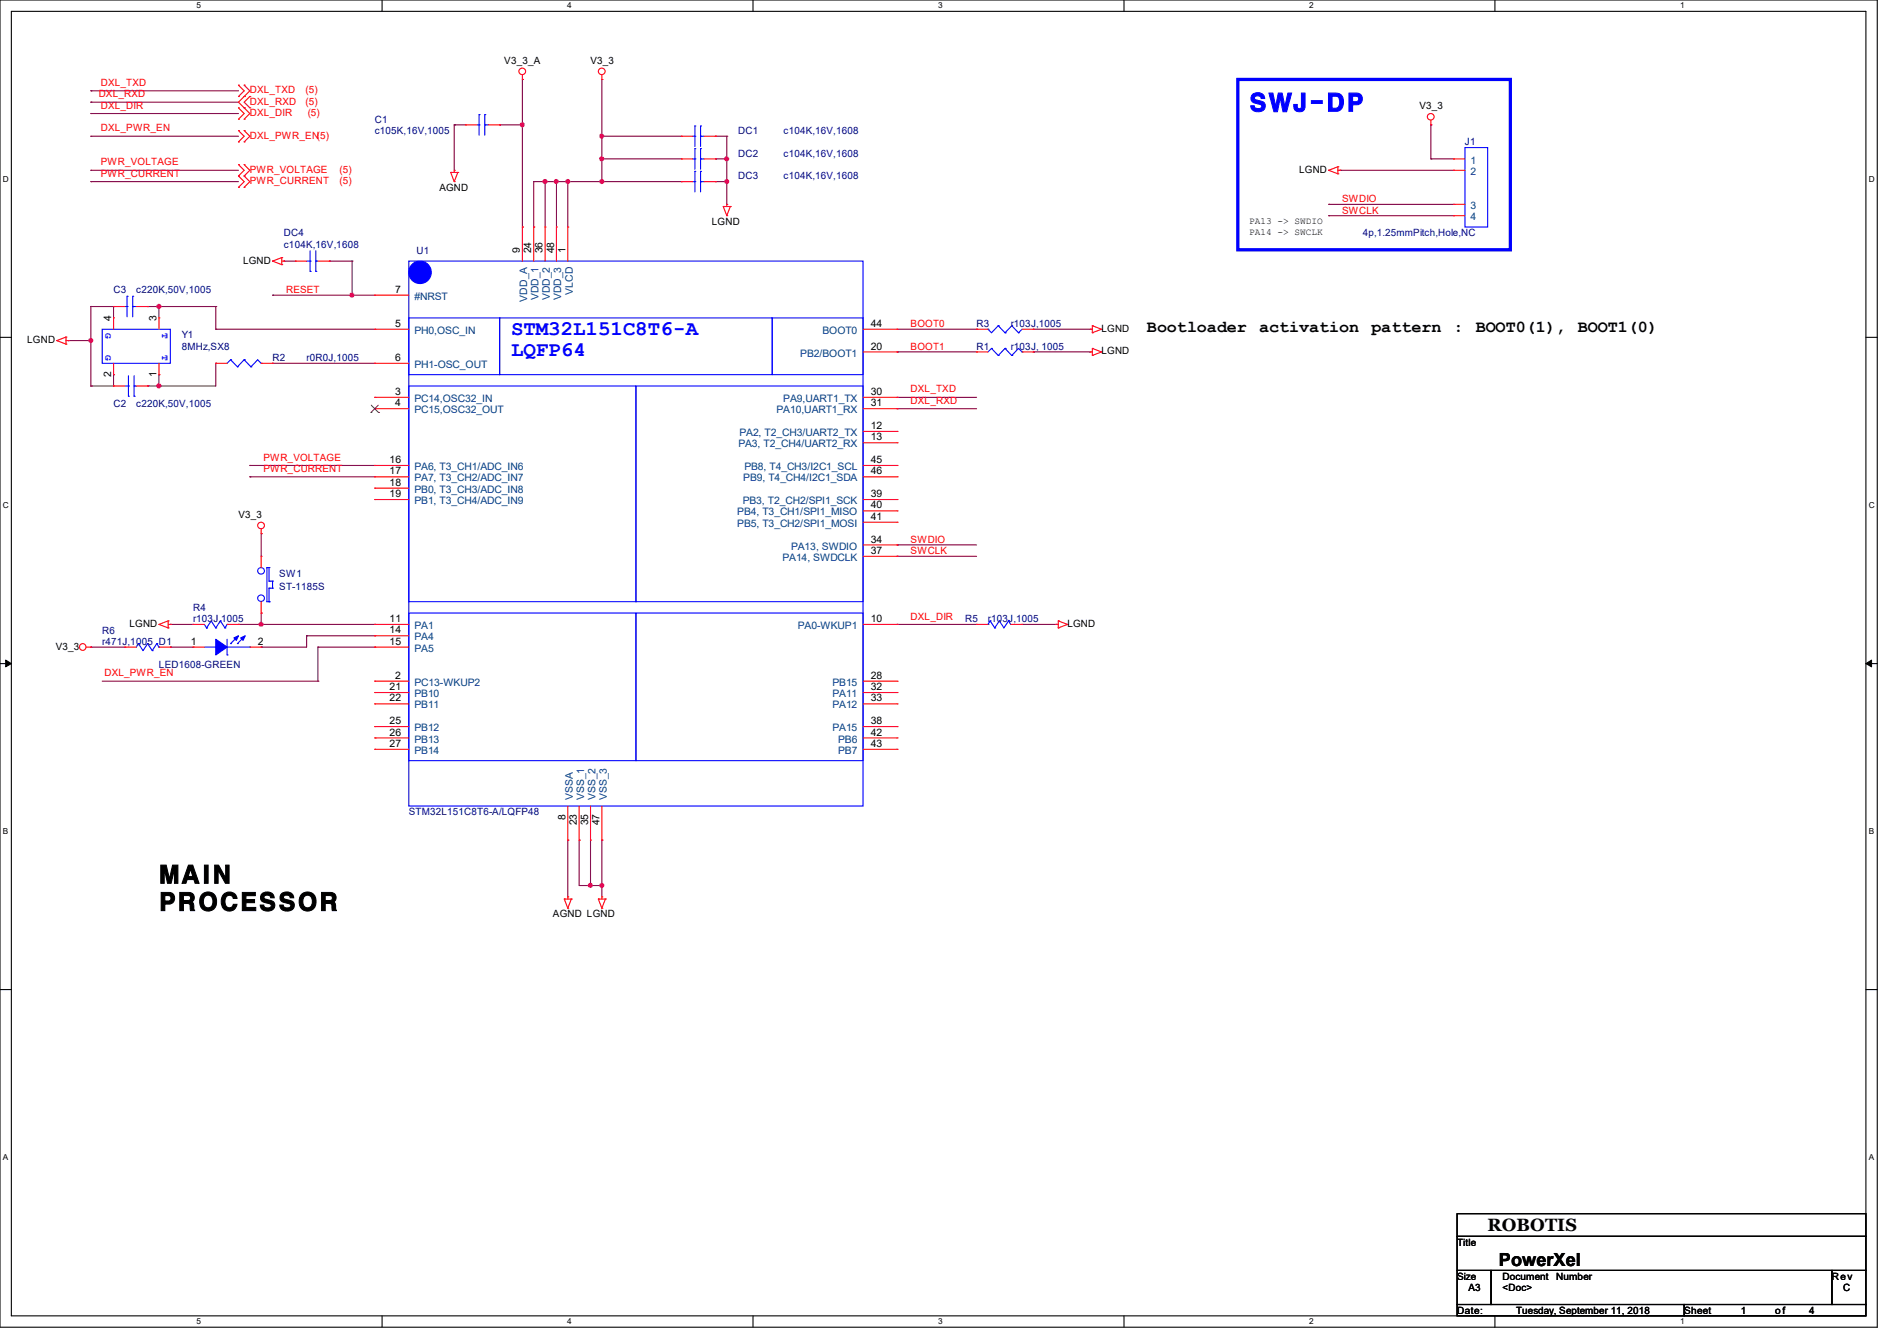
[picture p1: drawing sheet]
<svg xmlns="http://www.w3.org/2000/svg" width="297mm" height="210mm" viewBox="0 0 297 210" stroke-linecap="round" stroke-linejoin="round" font-family="sans-serif">
<path d="M0 0h293.9v207.9h-293.9zM1.8 1.8h290.3v204.3h-290.3z" fill="none" stroke="#000" stroke-width=".17"/>
<g fill="#fff">
<path d="M30.8 .2h.7v1.4h-.7z"/>
<path d="M30.8 206.2h.7v1.4h-.7z"/>
</g>
<path d="M59.8 0v1.8M59.8 206.1v1.8" fill="none" stroke="#000" stroke-width=".17"/>
<g fill="#fff">
<path d="M88.8 .2h.7v1.4h-.7z"/>
<path d="M88.8 206.2h.7v1.4h-.7z"/>
</g>
<path d="M117.9 0v1.8M117.9 206.1v1.8" fill="none" stroke="#000" stroke-width=".17"/>
<g fill="#fff">
<path d="M146.9 .2h.7v1.4h-.7z"/>
<path d="M146.9 206.2h.7v1.4h-.7z"/>
</g>
<path d="M176 0v1.8M176 206.1v1.8" fill="none" stroke="#000" stroke-width=".17"/>
<g fill="#fff">
<path d="M205 .2h.7v1.4h-.7z"/>
<path d="M205 206.2h.7v1.4h-.7z"/>
</g>
<path d="M234.1 0v1.8M234.1 206.1v1.8" fill="none" stroke="#000" stroke-width=".17"/>
<g fill="#fff">
<path d="M263.1 .2h.6v1.4h-.6z"/>
<path d="M263.1 206.2h.6v1.4h-.6z"/>
<path d="M.5 27.3h.9v1.4h-.9z"/>
<path d="M292.6 27.3h.9v1.4h-.9z"/>
<path d="M.5 78.4h.9v1.4h-.9z"/>
<path d="M292.6 78.4h.9v1.4h-.9z"/>
</g>
<path d="M0 52.8h1.8M292.1 52.8h1.8" fill="none" stroke="#000" stroke-width=".17"/>
<g fill="#fff">
<path d="M.5 129.5h.8v1.4h-.8z"/>
<path d="M292.6 129.5h.8v1.4h-.8z"/>
</g>
<path d="M0 103.9h1.8M292.1 103.9h1.8" fill="none" stroke="#000" stroke-width=".17"/>
<path d="M.9 103.4l.9 .5-.9 .5zM292.1 103.9l.9-.5v1z" fill="#000" stroke="#000" stroke-width=".16"/>
<g fill="#fff">
<path d="M.5 180.5h.8v1.4h-.8z"/>
<path d="M292.6 180.5h.8v1.4h-.8z"/>
</g>
<path d="M0 155h1.8M292.1 155h1.8M228.1 190.1h64v3.5h-64zM228.1 193.6h64v5.4h-64zM228.1 199h5.4v5.3h-5.4zM233.5 199h53.3v5.3h-53.3zM286.8 199h5.3v5.3h-5.3zM228.1 204.3h35.6v1.8h-35.6zM263.7 204.3h28.4v1.8h-28.4z" fill="none" stroke="#000" stroke-width=".17"/>
<path d="M193.8 12.4h42.7v26.7h-42.7z" fill="none" stroke="#00f" stroke-width=".51"/>
<g fill="none" stroke="#800040" stroke-width=".17">
<path d="M14.2 14.2h.1M14.2 16h.1M14.2 17.8h.1M14.2 14.2h23.1M14.2 16h23.1M14.2 17.8h23.1M71.1 19.6h.1M71.1 19.6h1.8M71.1 19.6v7.1M78.2 19.6h.1M78.2 19.6h3.6M81.8 12.4h.1"/>
<path d="M81.8 12.4v23.2M94.2 12.4h.1M94.2 12.4v16M224 19.6h.1M224 19.6v5.3M14.2 21.3h.1M14.2 26.7h.1M14.2 28.4h.1M14.2 21.3h23.1M14.2 28.4h23.1M14.2 26.7h23.1M81.8 35.6h.1"/>
<path d="M83.6 35.6h.1M83.6 28.4h.1M83.6 28.4v7.2M83.6 28.4h23.1M85.3 28.4h.1M85.3 28.4v7.2M87.1 28.4h.1M87.1 28.4v7.2M88.9 28.4h.1M88.9 28.4v7.2M94.2 21.3h.1M94.2 24.9h.1"/>
<path d="M94.2 28.4h.1M94.2 21.3h12.5M94.2 24.9h12.5M106.7 28.4h.1M112 21.3h.1M112 24.9h.1M112 28.4h.1M112 21.3h1.8M112 24.9h1.8M112 28.4h1.8M113.8 21.3h.1M113.8 24.9h.1"/>
<path d="M113.8 28.4h.1M113.8 21.3v10.7M208 32h.1M208 33.8h.1M208 32h19.6M208 33.8h19.6M209.8 26.7h.1M209.8 26.7h17.8M224 24.9h.1M224 24.9h3.6M10.7 53.3h.1M10.7 53.3h3.5"/>
<path d="M14.2 48h.1M14.2 53.3h.1M14.2 48v12.5M14.2 48h3.6M17.8 48h.1M17.8 58.7h.1M17.8 48v1.8M17.8 58.7v1.8h-3.6M23.1 48h.1M23.1 48h10.7M24.9 48h.1M24.9 58.7h.1"/>
<path d="M24.9 48v1.8M24.9 58.7v1.8M33.8 48h.1M33.8 51.6h.1M33.8 56.9h.1M33.8 48v3.6M33.8 56.9v3.6h-10.7M33.8 51.6h24.9M42.7 46.2h.1M42.7 56.9h.1M42.7 46.2h16M42.7 56.9h16"/>
<path d="M44.4 40.9h.1M44.4 40.9h1.8M51.6 40.9h.1M51.6 40.9h3.5M55.1 40.9h.1M55.1 46.2h.1M55.1 40.9v5.3M140.5 55.1h.1M140.5 51.6h12.4M140.5 55.1h12.4M152.9 51.6h.1M161.8 51.6h.1"/>
<path d="M161.8 55.1h.1M161.8 51.6h8.9M161.8 55.1h8.9M14.2 60.5h.1M23.1 60.5h.1M24.9 60.5h.1M39.1 72.9h.1M39.1 74.7h.1M39.1 72.9h19.6M39.1 74.7h19.6M140.5 62.2h.1M140.5 64h.1"/>
<path d="M140.5 62.2h12.4M140.5 64h12.4M26.7 97.8h.1M26.7 97.8h3.5M37.3 97.8h.1M37.3 97.8h21.4M40.9 83.6h.1M40.9 96h.1M40.9 83.6v3.5M40.9 96v1.8M48 99.6h.1M48 99.6h10.7"/>
<path d="M48 99.6v1.7h-7.1M58.7 97.8h.1M58.7 99.6h.1M140.5 85.3h.1M140.5 87.1h.1M140.5 97.8h.1M140.5 85.3h12.4M140.5 87.1h12.4M140.5 97.8h12.4M160 97.8h5.4M165.4 97.8h.1M14.2 101.3h.1"/>
<path d="M14.2 101.3h5.4M16 106.7h33.8M26.7 101.3h.1M26.7 101.3h3.5M40.9 101.3h.1M49.8 106.7h.1M49.8 101.3h.1M49.8 101.3h8.9M49.8 101.3v5.4M58.7 101.3h.1M88.9 131.6h.1M88.9 131.6v8.9"/>
<path d="M90.7 131.6h.1M90.7 131.6v7.1h3.5M92.5 138.7h.1M92.5 131.6v7.1M94.2 131.6h.1M94.2 138.7h.1M94.2 131.6v8.9"/>
</g>
<g fill="#f0f" stroke="#f0f" stroke-width=".17">
<circle cx="94.2" cy="21.3" r=".32"/>
<circle cx="81.8" cy="19.5" r=".32"/>
<circle cx="94.2" cy="28.4" r=".32"/>
<circle cx="94.2" cy="24.9" r=".32"/>
<circle cx="113.8" cy="28.4" r=".32"/>
<circle cx="113.8" cy="24.9" r=".32"/>
<circle cx="85.3" cy="28.4" r=".32"/>
<circle cx="87.1" cy="28.4" r=".32"/>
<circle cx="88.9" cy="28.4" r=".32"/>
<circle cx="55.1" cy="46.2" r=".32"/>
<circle cx="24.9" cy="48" r=".32"/>
<circle cx="14.2" cy="53.3" r=".32"/>
<circle cx="24.9" cy="60.4" r=".32"/>
<circle cx="40.9" cy="97.8" r=".32"/>
<circle cx="92.4" cy="138.7" r=".32"/>
<circle cx="94.2" cy="138.7" r=".32"/>
</g>
<g fill="none" stroke="#f00" stroke-width=".17">
<path d="M37.3 15.1h.1M37.3 13.3h.1M37.3 18.7h.1M37.3 16.9h.1M37.3 13.3l.9 .9-.9 .9M37.3 16.9l.9 .9-.9 .9M38.2 15.1h.1M38.2 13.3h.1M38.2 16.9h.1M38.2 18.7h.1M38.2 13.3l.9 .9-1.8 1.8 1.8 1.8-.9 .9M39.1 15.1h.1"/>
<path d="M39.1 16.9h.1M39.1 15.1l-.9 .9 .9 .9M72.9 19.6h.1M72.9 19.6h1.8M76.5 19.6h1.7M78.2 19.6h.1M81.8 12.4h.1M81.8 11.7v.7M94.2 12.4h.1M94.2 11.7v.7M224 19.6h.1M224 18.8v.8"/>
<path d="M37.3 22.2h.1M37.3 20.4h.1M37.3 27.6h.1M37.3 25.8h.1M37.3 29.3h.1M37.3 20.4l.9 .9-.9 .9M37.3 25.8l.9 .9-.9 .9M37.3 27.6l.9 .8-.9 .9M38.2 22.2h.1M38.2 20.4h.1M38.2 27.6h.1M38.2 25.8h.1"/>
<path d="M38.2 29.3h.1M38.2 20.4l.9 .9-.9 .9M38.2 25.8l.9 .9-.9 .9M38.2 27.6l.9 .8-.9 .9M70.6 27h.1M70.6 27h1.1M70.6 27l.5 1.4M71.1 26.7h.1M71.1 28.4h.1M71.1 26.7v.3M71.7 27h.1M71.7 27l-.6 1.4"/>
<path d="M81.8 35.6h.1M81.8 35.6v5.3M83.6 35.6h.1M83.6 35.6v5.3M85.3 35.6h.1M85.3 35.6v5.3M87.1 35.6h.1M87.1 35.6v5.3M88.9 35.6h.1M88.9 35.6v5.3M106.7 21.3h.1M106.7 24.9h.1"/>
<path d="M106.7 28.4h.1M106.7 21.3h1.8M106.7 24.9h1.8M106.7 28.4h1.8M110.2 21.3h1.8M110.2 24.9h1.8M110.2 28.4h1.8M112 21.3h.1M112 24.9h.1M112 28.4h.1M113.2 32.3h.1M113.2 32.3h1.1"/>
<path d="M113.2 32.3l.6 1.5M113.8 32h.1M113.8 33.8h.1M113.8 32v.3M114.3 32.3h.1M114.3 32.3l-.5 1.5M208 26.7h.1M208 26.7l1.5 .5M209.5 27.2h.1M209.5 26.1h.1M209.5 26.1v1.1M209.5 26.7h.3"/>
<path d="M209.5 26.1l-1.5 .6M209.8 26.7h.1M227.6 24.9h.1M227.6 26.7h.1M227.6 32h.1M227.6 33.8h.1M227.6 26.7h1.8M227.6 24.9h1.8M227.6 32h1.8M227.6 33.8h1.8M8.9 53.3h.1M8.9 53.3l1.4 .6"/>
<path d="M10.3 53.9h.1M10.3 52.8h.1M10.3 52.8v1.1M10.3 53.3h.4M10.3 52.8l-1.4 .5M10.7 53.3h.1M17.8 58.7h.1M17.8 49.8h.1M17.8 48h.1M17.8 49.8v1.8M17.8 56.9v1.8M17.8 48h1.8"/>
<path d="M21.3 48h1.8M23.1 48h.1M24.9 49.8h.1M24.9 58.7h.1M24.9 49.8v1.8M24.9 56.9v1.8M33.8 56.9h.1M33.8 56.9h1.8M40.9 56.9h1.8M42.7 40.9h.1M42.7 56.9h.1M42.7 40.9l1.4 .5"/>
<path d="M44.1 41.4h.1M44.1 40.3h.1M44.1 40.3v1.1M44.1 40.9h.3M44.1 40.3l-1.4 .6M44.4 40.9h.1M46.2 40.9h.1M46.2 40.9h1.8M49.8 40.9h1.8M51.6 40.9h.1M58.7 51.6h.1M58.7 56.9h.1"/>
<path d="M58.7 46.2h.1M58.7 51.6h5.3M58.7 56.9h5.3M58.7 46.2h5.3M135.1 51.6h5.4M135.1 55.1h5.4M140.5 55.1h.1M140.5 51.6h.1M152.9 51.6h.1M152.9 55.1h.1M152.9 51.6h1.8M152.9 55.1h1.8"/>
<path d="M160 51.6h1.8M160 55.1h1.8M161.8 51.6h.1M161.8 55.1h.1M170.7 51.6h.1M170.7 55.1h.1M170.7 51.6h.3M170.7 55.1h.3M171 51h.1M171 52.1h.1M171 54.6h.1M171 55.7h.1"/>
<path d="M171 51v1.1M171 54.6v1.1M171 51l1.5 .6M171 54.6l1.5 .5M172.5 51.6h.1M172.5 55.1h.1M172.5 51.6l-1.5 .5M172.5 55.1l-1.5 .6M17.8 60.5h.1M17.8 60.5h1.8M21.3 60.5h1.8M23.1 60.5h.1"/>
<path d="M58.7 62.2h.1M58.7 64h.1M58.7 72.9h.1M58.7 74.7h.1M58.7 76.5h.1M58.7 78.2h.1M58.7 62.2h5.3M58.7 64h5.3M58.7 72.9h5.3M58.7 74.7h5.3M58.7 76.5h5.3M58.7 78.2h5.3"/>
<path d="M135.1 62.2h5.4M135.1 64h5.4M135.1 67.6h5.4M135.1 69.3h5.4M135.1 72.9h5.4M135.1 74.7h5.4M135.1 78.2h5.4M140.5 67.6h.1M140.5 69.3h.1M140.5 64h.1M140.5 62.2h.1M140.5 72.9h.1"/>
<path d="M140.5 74.7h.1M140.5 78.2h.1M24.9 97.8h.1M24.9 97.8l1.4 .5M26.3 98.3h.1M26.3 97.2h.1M26.3 97.2v1.1M26.3 97.8h.4M26.3 97.2l-1.4 .6M26.7 97.8h.1M30.2 97.8h.1M30.2 97.8h1.8"/>
<path d="M35.6 97.8h1.7M37.3 97.8h.1M40.9 83.6h.1M40.9 96h.1M40.9 87.1h.1M40.9 82.8v.8M40.9 87.1v1.8M40.9 94.2v1.8M58.7 97.8h.1M58.7 99.6h.1M58.7 97.8h5.3M58.7 99.6h5.3"/>
<path d="M135.1 97.8h5.4M135.1 80h5.4M135.1 81.8h5.4M135.1 85.3h5.4M135.1 87.1h5.4M140.5 97.8h.1M140.5 80h.1M140.5 81.8h.1M140.5 85.3h.1M140.5 87.1h.1M152.9 97.8h.1M152.9 97.8h1.8"/>
<path d="M158.2 97.8h1.8M160 97.8h.1M165.4 97.8h.1M165.4 97.8h.3M165.7 97.2h.1M165.7 98.3h.1M165.7 97.2v1.1M165.7 97.2l1.4 .6M167.1 97.8h.1M167.1 97.8l-1.4 .5M13.5 101.3h.7M14.2 101.3h.1"/>
<path d="M19.6 101.3h.1M19.6 101.3h1.7M24.9 101.3h1.8M26.7 101.3h.1M30.2 101.3h.1M30.2 101.3h1.8M39.1 101.3h1.8M40.9 101.3h.1M58.7 106.7h.1M58.7 101.3h.1M58.7 108.5h.1M58.7 110.2h.1"/>
<path d="M58.7 113.8h.1M58.7 115.6h.1M58.7 117.3h.1M58.7 101.3h5.3M58.7 106.7h5.3M58.7 108.5h5.3M58.7 110.2h5.3M58.7 113.8h5.3M58.7 115.6h5.3M58.7 117.3h5.3M135.1 106.7h5.4M135.1 108.5h5.4"/>
<path d="M135.1 110.2h5.4M135.1 113.8h5.4M135.1 115.6h5.4M135.1 117.3h5.4M140.5 106.7h.1M140.5 108.5h.1M140.5 110.2h.1M140.5 113.8h.1M140.5 115.6h.1M140.5 117.3h.1M88.9 131.6h.1M88.9 126.2v5.4"/>
<path d="M90.7 131.6h.1M90.7 126.2v5.4M92.5 131.6h.1M92.5 126.2v5.4M94.2 131.6h.1M94.2 126.2v5.4M88.3 140.8h.1M88.3 140.8h1.2M88.3 140.8l.6 1.4M88.9 140.5h.1M88.9 142.2h.1M88.9 140.5v.3"/>
<path d="M89.5 140.8h.1M89.5 140.8l-.6 1.4M93.7 140.8h.1M93.7 140.8h1.1M93.7 140.8l.5 1.4M94.2 140.5h.1M94.2 142.2h.1M94.2 140.5v.3M94.8 140.8h.1M94.8 140.8l-.6 1.4"/>
<circle cx="81.8" cy="11.2" r=".52"/>
<circle cx="94.2" cy="11.2" r=".52"/>
<circle cx="224" cy="18.3" r=".52"/>
<circle cx="40.9" cy="82.3" r=".52"/>
<circle cx="12.9" cy="101.3" r=".52"/>
</g>
<g fill="none" stroke="#00f" stroke-width=".17">
<path d="M74.7 19.6h.3M75 19.6h.1M75 17.9h.1M75 17.9v3.3M75.9 17.9h.1M75.9 19.6h.1M75.9 19.6h.6M75.9 17.9v3.3M108.8 19.7h.1M108.8 19.7v3.2M109.7 19.7h.1M109.7 19.7v3.2"/>
<path d="M48.6 39.3v3.2M49.4 39.3v3.2M108.5 21.3h.3M108.5 24.9h.3M108.5 28.4h.3M108.8 21.3h.1M108.8 24.9h.1M108.8 23.3h.1M108.8 28.4h.1M108.8 26.8h.1M108.8 23.3v3.2M108.8 26.8v3.3"/>
<path d="M109.7 21.3h.1M109.7 23.3h.1M109.7 24.9h.1M109.7 26.8h.1M109.7 28.4h.1M109.7 21.3h.5M109.7 23.3v3.2M109.7 26.8v3.3M109.7 24.9h.5M109.7 28.4h.5M229.4 23.1h3.5v12.5h-3.5zM16 51.6h10.7v5.3h-10.7z"/>
<path d="M19.6 48h.3M19.9 48h.1M19.9 46.4h.1M19.9 46.4v3.2M20.1 58.8v3.3M20.8 46.4h.1M20.8 48h.1M20.8 48h.5M20.8 46.4v3.2M21 58.8v3.3M36.1 56.3h.1M36.1 56.3l-.5 .6"/>
<path d="M36.1 56.3l1.1 1.1M37.2 57.4h.1M38.2 56.3h.1M38.2 56.3l-1 1.1M38.2 56.3l1.1 1.1M39.3 57.4h.1M40.9 56.9h.1M40.9 56.9l-.6-.6-1 1.1M48 40.9h.6M48.6 42.5h.1M48.6 40.9h.1M49.4 40.9h.1"/>
<path d="M49.4 42.5h.1M49.4 40.9h.4M64 40.9h71.1v85.3h-71.1zM64 49.8h14.2v8.9h-14.2zM78.2 49.8h42.7v8.9h-42.7zM120.9 49.8h14.2v8.9h-14.2zM154.7 51.6h.1M155.2 54.6h.1M155.2 54.6l-.5 .5M155.2 54.6l1.1 1.1M156.3 51h.1M156.3 55.7h.1"/>
<path d="M156.3 51l-1.1 1.1-.5-.5M156.3 51l1.1 1.1M157.4 52.1h.1M157.4 54.6h.1M157.4 54.6l-1.1 1.1M157.4 54.6l1 1.1M158.4 51h.1M158.4 55.7h.1M158.4 51l1.1 1.1M158.4 51l-1 1.1M159.5 52.1h.1M160 55.1h.1"/>
<path d="M160 51.6l-.5 .5M160 55.1l-.5-.5-1.1 1.1M19.6 60.5h.5M20.1 62.1h.1M20.1 60.5h.1M21 60.5h.1M21 62.1h.1M21 60.5h.3M64 60.5h35.6v33.7h-35.6zM99.6 60.5h35.5v33.7h-35.5zM32 97.8l.3 .5M32.3 98.3h.1"/>
<path d="M32.3 98.3l.8-1.1 .7 1.1M33.8 98.3h.1M34.5 97.2h.1M34.5 97.2l-.7 1.1M34.5 97.2l.7 1.1M35.2 98.3h.1M35.6 97.8h.1M35.6 97.8l-.4 .5M37.2 99.7l-1.1 1.1M38.2 99.7l-1 1.1M41.8 88.9h.1M41.8 88.9v5.3h.3"/>
<path d="M41.8 88.9h.3M42.1 88.9h.1M42.1 91h.1M42.1 92.1h.1M42.1 94.2h.1M42.1 88.9v2.1M42.1 92.1v2.1M42.1 91h.6M42.1 92.1h.6M42.7 91h.1M42.7 92.1h.1M42.7 91v1.1"/>
<path d="M64 96h35.6v23.1h-35.6zM99.6 96h35.5v23.1h-35.5zM154.7 97.8h.1M155 97.2h.1M155 97.2l.7 1.1M155 97.2l-.3 .6M155.7 98.3h.1M156.5 97.2h.1M156.5 97.2l.7 1.1 .7-1.1M156.5 97.2l-.8 1.1M157.9 97.2h.1M157.9 97.2l.3 .6"/>
<path d="M21.7 100.8h.1M21.7 100.8l-.4 .5M21.7 100.8l.7 1.1 .7-1.1M23.1 100.8h.1M23.1 100.8l.7 1.1M23.8 101.9h.1M24.6 100.8h.1M24.6 100.8l-.8 1.1M24.6 100.8l.3 .5M24.9 101.3h.1M32 101.3h1.8M33.8 101.3h.1"/>
<path d="M35.6 102.6h.1M35.6 100.1v2.5M35.6 101.3h3.5M36.1 100.8h.1M37.2 100.8h.1M39.1 101.3h.1"/>
<circle cx="40.9" cy="89.4" r=".52"/>
<circle cx="40.9" cy="93.7" r=".52"/>
</g>
<g fill="#00f" stroke="#00f" stroke-width=".17">
<path d="M33.8 100.1l1.8 1.2-1.8 1.3z" fill-rule="evenodd"/>
<path d="M37.7 99.9l.7-.3-.3 .7z" fill-rule="evenodd"/>
<path d="M36.6 99.9l.7-.3-.3 .7z" fill-rule="evenodd"/>
<circle cx="65.8" cy="42.7" r="1.76"/>
</g>
<path d="M58.1 64.6h.1M58.1 63.5l1.2 1.1M59.2 63.5l-1.1 1.1M59.3 64.6h.1" fill="none" stroke="#804000" stroke-width=".16"/>
<text font-size="3.7" fill="#00f" x="195.6" y="17.4">SWJ-DP</text>
<g font-size="3.7">
<text x="24.9" y="138.3">MAIN</text>
<text x="24.9" y="142.6">PROCESSOR</text>
</g>
<g font-size="3.3" fill="#00f">
<text x="80" y="52.5">STM32L151C8T6-A</text>
<text x="80" y="55.8">LQFP64</text>
</g>
<g font-size="2.8">
<text x="232.9" y="192.8">ROBOTIS</text>
<text x="234.7" y="198.2">PowerXel</text>
</g>
<g font-size="2.6">
<text x="179.6" y="51.9">Bootloader</text>
<text x="197.1" y="51.9">activation</text>
<text x="214.7" y="51.9">pattern</text>
<text x="227.6" y="51.9">:</text>
<text x="231.1" y="51.9">BOOT0(1),</text>
<text x="247.1" y="51.9">BOOT1(0)</text>
</g>
<g font-size="1.6">
<text x="79" y="10">V3_3_A</text>
<text x="92.5" y="10">V3_3</text>
<text x="222.2" y="17.1">V3_3</text>
<text x="68.8" y="29.9">AGND</text>
<text x="203.4" y="27.1">LGND</text>
<text x="111.5" y="35.2">LGND</text>
<text x="38.1" y="41.3">LGND</text>
<text x="81.4" y="39.7" transform="rotate(-90 81.4 39.7)">9</text>
<text x="83.2" y="39.7" transform="rotate(-90 83.2 39.7)">24</text>
<text x="85" y="39.7" transform="rotate(-90 85 39.7)">36</text>
<text x="86.7" y="39.7" transform="rotate(-90 86.7 39.7)">48</text>
<text x="88.5" y="39.7" transform="rotate(-90 88.5 39.7)">1</text>
<text x="61.9" y="45.8">7</text>
<text x="4.3" y="53.7">LGND</text>
<text x="17.4" y="50.3" transform="rotate(-90 17.4 50.3)">4</text>
<text x="24.5" y="50.3" transform="rotate(-90 24.5 50.3)">3</text>
<text x="61.9" y="51.2">5</text>
<text x="136.4" y="51.2">44</text>
<text x="172.5" y="51.9">LGND</text>
<text x="17.4" y="59" transform="rotate(-90 17.4 59)">2</text>
<text x="24.5" y="59" transform="rotate(-90 24.5 59)">1</text>
<text x="61.9" y="56.5">6</text>
<text x="136.4" y="54.7">20</text>
<text x="172.5" y="55.5">LGND</text>
<text x="61.9" y="61.8">3</text>
<text x="61.9" y="63.6">4</text>
<text x="136.4" y="63.6">31</text>
<text x="136.4" y="61.8">30</text>
<text x="136.4" y="67.2">12</text>
<text x="136.4" y="69">13</text>
<text x="61" y="72.5">16</text>
<text x="61" y="74.3">17</text>
<text x="61" y="76.1">18</text>
<text x="61" y="77.9">19</text>
<text x="136.4" y="72.5">45</text>
<text x="136.4" y="74.3">46</text>
<text x="136.4" y="77.9">39</text>
<text x="37.3" y="81.1">V3_3</text>
<text x="136.4" y="79.6">40</text>
<text x="136.4" y="81.4">41</text>
<text x="136.4" y="85">34</text>
<text x="136.4" y="86.7">37</text>
<text x="8.7" y="101.7">V3_3</text>
<text x="20.3" y="98.2">LGND</text>
<text x="29.9" y="101">1</text>
<text x="40.3" y="101">2</text>
<text x="61" y="97.4">11</text>
<text x="61" y="99.2">14</text>
<text x="61" y="101">15</text>
<text x="136.4" y="97.4">10</text>
<text x="167.1" y="98.2">LGND</text>
<text x="61.9" y="106.3">2</text>
<text x="136.4" y="106.3">28</text>
<text x="61" y="108.1">21</text>
<text x="61" y="109.9">22</text>
<text x="61" y="113.4">25</text>
<text x="136.4" y="108.1">32</text>
<text x="136.4" y="109.9">33</text>
<text x="136.4" y="113.4">38</text>
<text x="61" y="115.2">26</text>
<text x="61" y="117">27</text>
<text x="136.4" y="115.2">42</text>
<text x="136.4" y="117">43</text>
<text x="88.5" y="128.4" transform="rotate(-90 88.5 128.4)">8</text>
<text x="90.3" y="129.2" transform="rotate(-90 90.3 129.2)">23</text>
<text x="92.1" y="129.2" transform="rotate(-90 92.1 129.2)">35</text>
<text x="93.9" y="129.2" transform="rotate(-90 93.9 129.2)">47</text>
<text x="86.6" y="143.7">AGND LGND</text>
<text x="228.1" y="195.1">Title</text>
<text x="228.1" y="200.4">Size</text>
<text x="229.9" y="202.2">A3</text>
<text x="235.2" y="200.4">Document</text>
<text x="235.2" y="202.2">&lt;Doc&gt;</text>
<text x="243.7" y="200.4">Number</text>
<text x="286.8" y="200.4">Rev</text>
<text x="288.6" y="202.2">C</text>
<text x="228.1" y="205.7">Date:</text>
<text x="237.4" y="205.7">Tuesday, September 11, 2018</text>
<text x="263.7" y="205.7">Sheet</text>
<text x="272.6" y="205.7">1</text>
<text x="277.9" y="205.7">o f</text>
<text x="283.2" y="205.7">4</text>
</g>
<g font-size="1.6" fill="#f00">
<text x="15.5" y="15.2">DXL_RXD</text>
<text x="15.8" y="13.5">DXL_TXD</text>
<text x="15.8" y="17">DXL_DIR</text>
<text x="39.1" y="14.6">DXL_TXD</text>
<text x="39.1" y="16.4">DXL_RXD</text>
<text x="47.8" y="14.6">(5)</text>
<text x="47.8" y="16.4">(5)</text>
<text x="15.8" y="20.6">DXL_PWR_EN</text>
<text x="39.1" y="18.2">DXL_DIR</text>
<text x="39.1" y="21.7">DXL_PWR_EN(5)</text>
<text x="48.2" y="18.2">(5)</text>
<text x="15.8" y="25.9">PWR_VOLTAGE</text>
<text x="15.8" y="27.7">PWR_CURRENT</text>
<text x="39.1" y="27.1">PWR_VOLTAGE</text>
<text x="39.1" y="28.8">PWR_CURRENT</text>
<text x="53.2" y="27.1">(5)</text>
<text x="53.2" y="28.8">(5)</text>
<text x="210.1" y="31.7">SWDIO</text>
<text x="210.1" y="33.4">SWCLK</text>
<text x="44.8" y="45.9">RESET</text>
<text x="142.6" y="51.2">BOOT0</text>
<text x="142.6" y="54.8">BOOT1</text>
<text x="142.6" y="61.5">DXL_TXD</text>
<text x="142.6" y="63.2">DXL_RXD</text>
<text x="41.2" y="72.1">PWR_VOLTAGE</text>
<text x="41.2" y="73.9">PWR_CURRENT</text>
<text x="142.6" y="85">SWDIO</text>
<text x="142.6" y="86.8">SWCLK</text>
<text x="142.6" y="97">DXL_DIR</text>
<text x="16.3" y="105.9">DXL_PWR_EN</text>
</g>
<g font-size="1.6" fill="#000080">
<text x="58.7" y="19.2">C1</text>
<text x="58.7" y="21">c105K,16V,1005</text>
<text x="115.6" y="21">DC1</text>
<text x="122.7" y="21">c104K,16V,1608</text>
<text x="229.4" y="22.8">J1</text>
<text x="115.6" y="24.6">DC2</text>
<text x="115.6" y="28.1">DC3</text>
<text x="122.7" y="24.6">c104K,16V,1608</text>
<text x="122.7" y="28.1">c104K,16V,1608</text>
<text x="44.4" y="37">DC4</text>
<text x="44.4" y="38.8">c104K,16V,1608</text>
<text x="65.2" y="39.8">U1</text>
<text x="213.4" y="37">4p,1.25mmPitch,Hole,NC</text>
<text x="17.8" y="45.9">C3</text>
<text x="21.3" y="45.9">c220K,50V,1005</text>
<text x="28.4" y="53">Y1</text>
<text x="152.9" y="51.2">R3</text>
<text x="158.2" y="51.2">r103J,1005</text>
<text x="28.4" y="54.8">8MHz,SX8</text>
<text x="42.7" y="56.6">R2</text>
<text x="48" y="56.6">r0R0J,1005</text>
<text x="152.9" y="54.8">R1</text>
<text x="158.2" y="54.8">r103J, 1005</text>
<text x="17.8" y="63.7">C2</text>
<text x="21.3" y="63.7">c220K,50V,1005</text>
<text x="30.2" y="95.7">R4</text>
<text x="43.7" y="90.3">SW1</text>
<text x="43.7" y="92.5">ST-1185S</text>
<text x="16" y="99.2">R6</text>
<text x="16" y="101">r471J,1005 D1</text>
<text x="30.2" y="97.4">r103J,1005</text>
<text x="151.1" y="97.4">R5</text>
<text x="154.7" y="97.4">r103J,1005</text>
<text x="24.9" y="104.6">LED1608-GREEN</text>
<text x="64" y="127.7">STM32L151C8T6-A/LQFP48</text>
</g>
<g font-size="1.6" fill="#004080">
<text x="230.2" y="25.6">1</text>
<text x="230.2" y="27.4">2</text>
<text x="230.2" y="32.7">3</text>
<text x="230.2" y="34.5">4</text>
<text x="64.9" y="46.9">#NRST</text>
<text x="82.6" y="47.2" transform="rotate(-90 82.6 47.2)">VDD_A</text>
<text x="84.3" y="47" transform="rotate(-90 84.3 47)">VDD_1</text>
<text x="86.1" y="47" transform="rotate(-90 86.1 47)">VDD_2</text>
<text x="87.9" y="47" transform="rotate(-90 87.9 47)">VDD_3</text>
<text x="89.7" y="46.1" transform="rotate(-90 89.7 46.1)">VLCD</text>
<text x="64.9" y="52.3">PH0,OSC_IN</text>
<text x="128.8" y="52.3">BOOT0</text>
<text x="64.9" y="57.6">PH1-OSC_OUT</text>
<text x="125.3" y="55.8">PB2/BOOT1</text>
<text x="64.9" y="63">PC14,OSC32_IN</text>
<text x="64.9" y="64.7">PC15,OSC32_OUT</text>
<text x="121.6" y="64.7">PA10,UART1_RX</text>
<text x="122.6" y="63">PA9,UART1_TX</text>
<text x="115.6" y="70.1">PA3, T2_CH4/UART2_RX</text>
<text x="115.8" y="68.3">PA2, T2_CH3/UART2_TX</text>
<text x="64.9" y="73.6">PA6, T3_CH1/ADC_IN6</text>
<text x="64.9" y="75.4">PA7, T3_CH2/ADC_IN7</text>
<text x="64.9" y="77.2">PB0, T3_CH3/ADC_IN8</text>
<text x="116.4" y="75.4">PB9, T4_CH4/I2C1_SDA</text>
<text x="116.5" y="73.6">PB8, T4_CH3/I2C1_SCL</text>
<text x="64.9" y="79">PB1, T3_CH4/ADC_IN9</text>
<text x="115.4" y="80.7">PB4, T3_CH1/SPI1_MISO</text>
<text x="115.4" y="82.5">PB5, T3_CH2/SPI1_MOSI</text>
<text x="116.3" y="79">PB3, T2_CH2/SPI1_SCK</text>
<text x="122.5" y="87.8">PA14, SWDCLK</text>
<text x="123.9" y="86.1">PA13, SWDIO</text>
<text x="64.9" y="98.5">PA1</text>
<text x="64.9" y="100.3">PA4</text>
<text x="124.9" y="98.5">PA0-WKUP1</text>
<text x="64.9" y="107.4">PC13-WKUP2</text>
<text x="64.9" y="102.1">PA5</text>
<text x="130.3" y="107.4">PB15</text>
<text x="64.9" y="109.2">PB10</text>
<text x="64.9" y="111">PB11</text>
<text x="130.3" y="109.2">PA11</text>
<text x="130.3" y="111">PA12</text>
<text x="64.9" y="114.5">PB12</text>
<text x="64.9" y="116.3">PB13</text>
<text x="64.9" y="118.1">PB14</text>
<text x="130.3" y="114.5">PA15</text>
<text x="131.2" y="116.3">PB6</text>
<text x="131.2" y="118.1">PB7</text>
<text x="89.7" y="125.3" transform="rotate(-90 89.7 125.3)">VSSA</text>
<text x="91.4" y="125.3" transform="rotate(-90 91.4 125.3)">VSS_1</text>
<text x="93.2" y="125.3" transform="rotate(-90 93.2 125.3)">VSS_2</text>
<text x="95" y="125.3" transform="rotate(-90 95 125.3)">VSS_3</text>
</g>
<g font-size="1.5">
<text x="195.6" y="35">PA13 -&gt; SWDIO</text>
<text x="195.6" y="36.8">PA14 -&gt; SWCLK</text>
</g>
<g font-size="1.5" fill="#00f">
<text x="16.5" y="52.1" transform="rotate(90 16.5 52.1)">G</text>
<text x="25.4" y="52.1" transform="rotate(90 25.4 52.1)">T</text>
<text x="16.5" y="55.7" transform="rotate(90 16.5 55.7)">G</text>
<text x="25.4" y="55.7" transform="rotate(90 25.4 55.7)">T</text>
</g>
<g font-size="1.3">
<text x="30.8" y="1.3">5</text>
<text x="88.8" y="1.3">4</text>
<text x="146.9" y="1.3">3</text>
<text x="205" y="1.3">2</text>
<text x="263.1" y="1.3">1</text>
<text x=".5" y="28.4">D</text>
<text x="292.6" y="28.4">D</text>
<text x=".5" y="79.5">C</text>
<text x="292.6" y="79.5">C</text>
<text x=".5" y="130.6">B</text>
<text x="292.6" y="130.6">B</text>
<text x=".5" y="181.7">A</text>
<text x="292.6" y="181.7">A</text>
<text x="30.8" y="207.4">5</text>
<text x="88.8" y="207.4">4</text>
<text x="146.9" y="207.4">3</text>
<text x="205" y="207.4">2</text>
<text x="263.1" y="207.4">1</text>
</g>
</svg>
